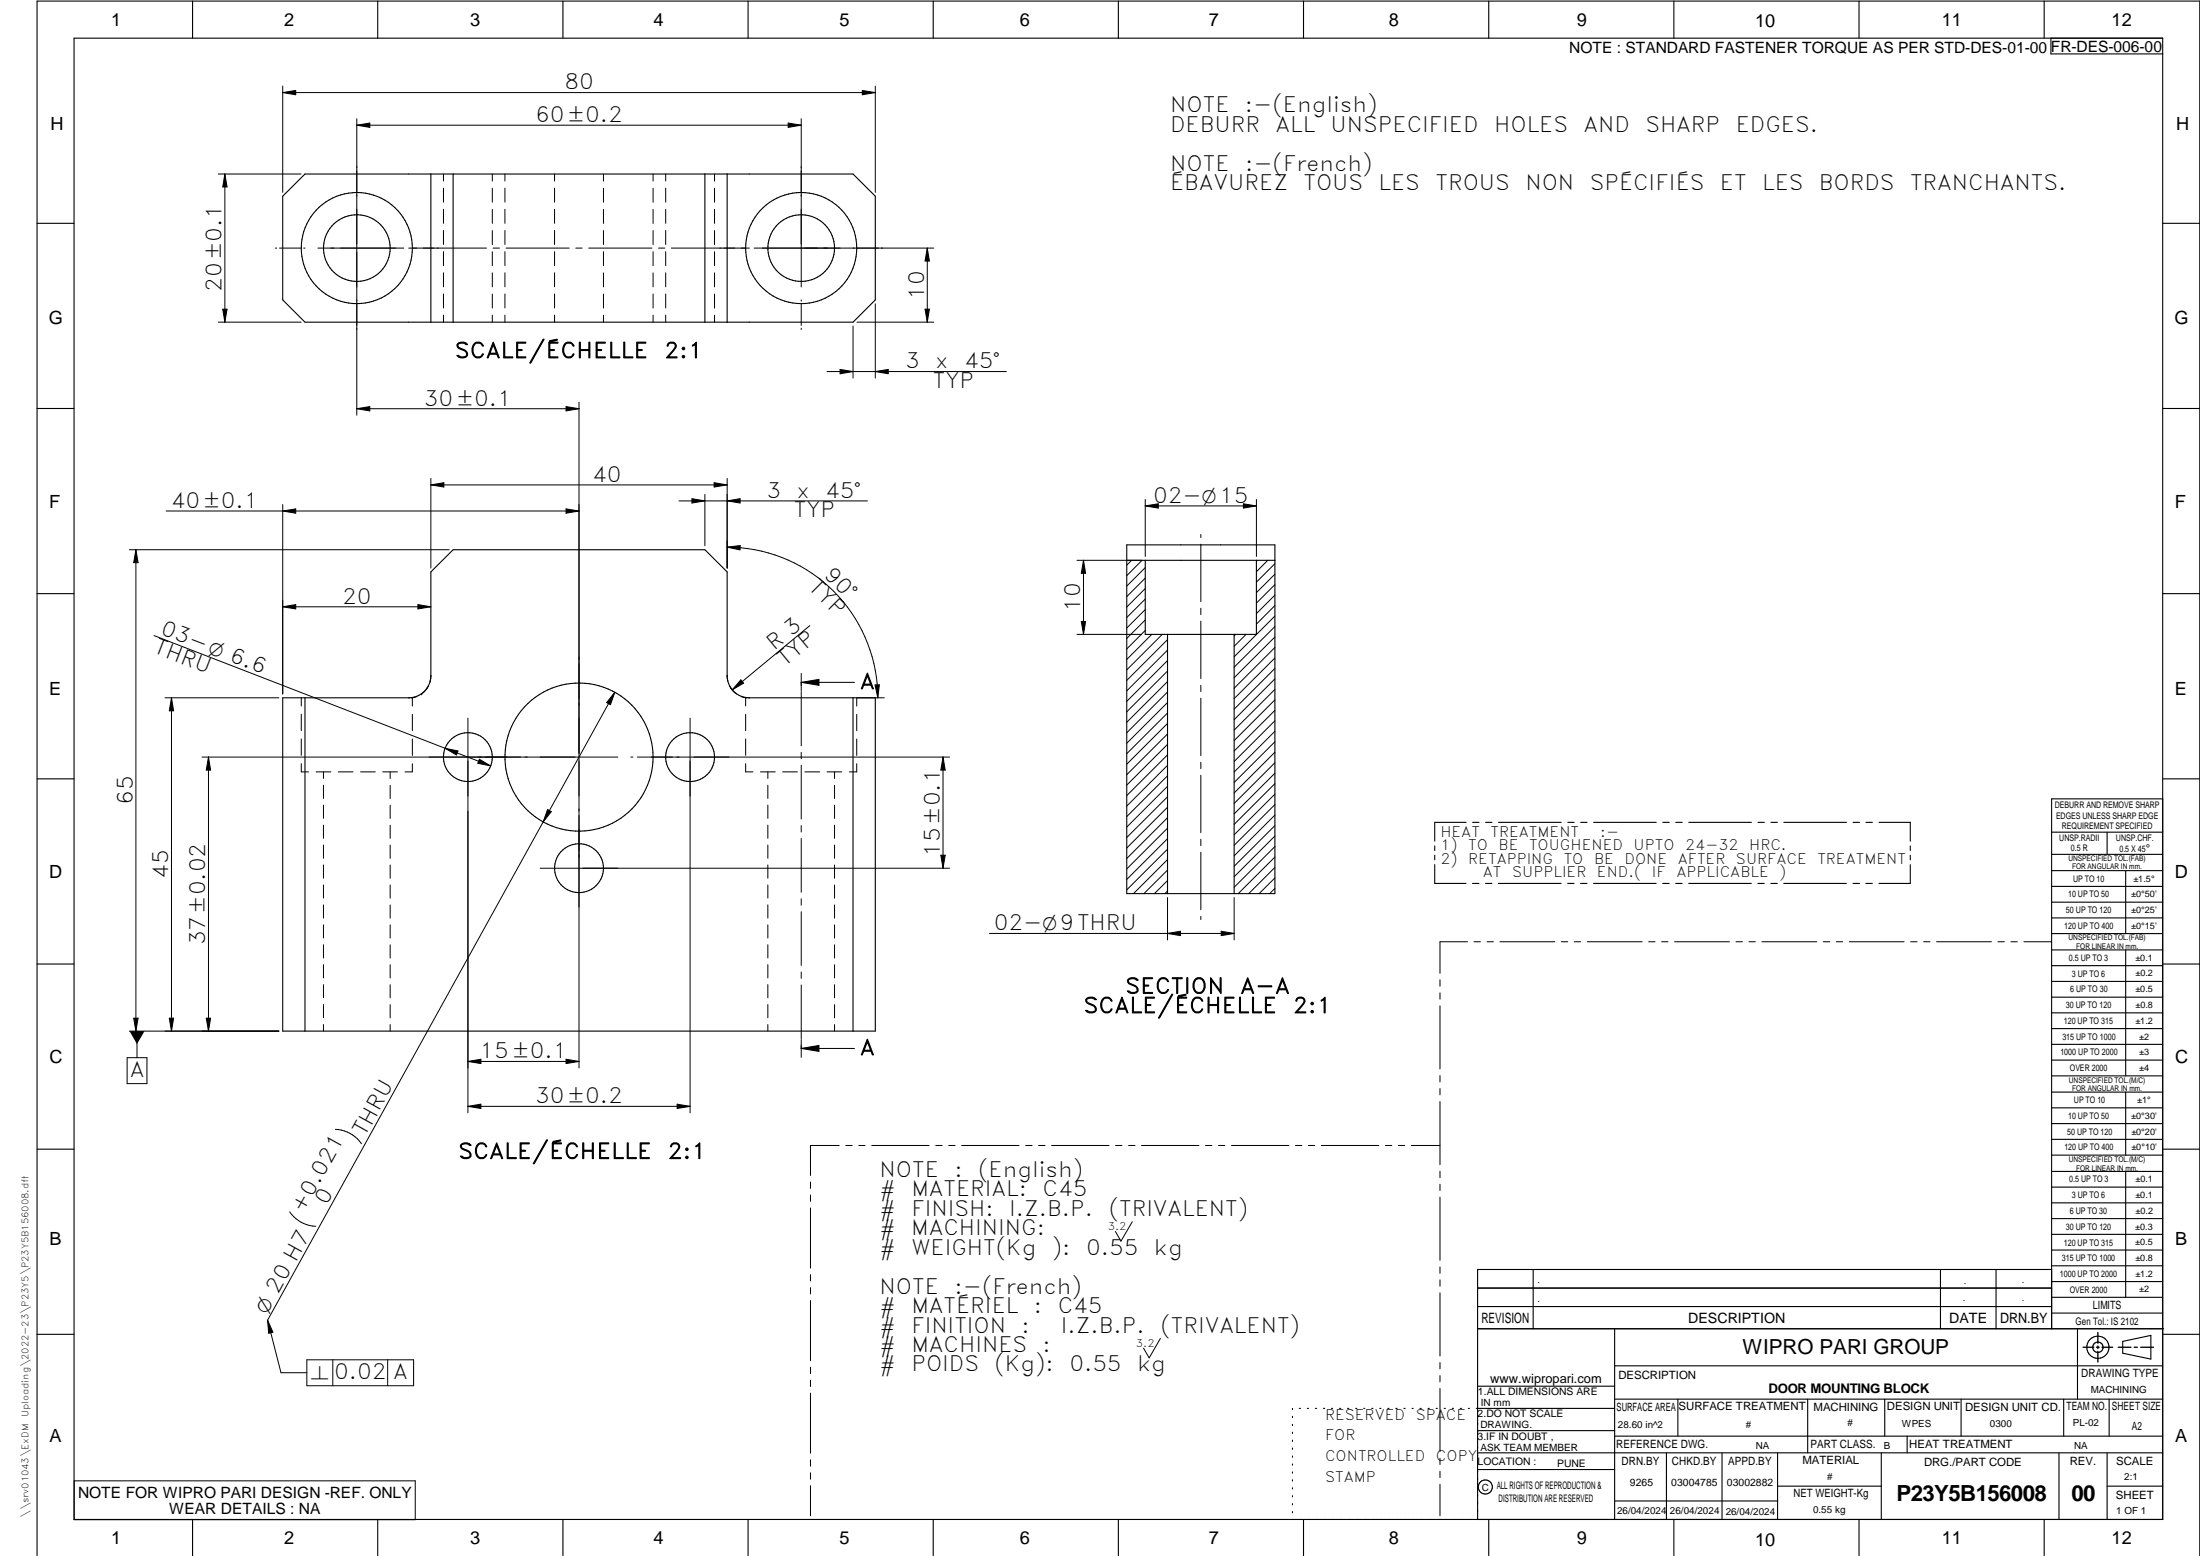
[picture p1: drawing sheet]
<svg xmlns="http://www.w3.org/2000/svg" width="594mm" height="420mm" viewBox="0 0 594 420" stroke-linecap="round" stroke-linejoin="round" font-family="sans-serif">
<g fill="none" stroke="#000" stroke-width=".3">
<path d="M20 10.3h564v400h-564zM52 .3v10M102 .3v10M152 .3v10M202 .3v10M252 .3v10M302 .3v10M352 .3v10M402 .3v10M452 .3v10M502 .3v10M552 .3v10"/>
<path d="M553.8 10.3v4.3h30.2M76.3 53l6.1-6h148l6 6v28l-6 6h-148l-6.1-6zM116.3 47v40M122.4 47v40M190.3 47v40M196.4 47v40M10 60.3h10M584 60.3h10M10 110.3h10M584 110.3h10M304.3 151.3h35M304.3 147.1h40v94.2h-40z"/>
<path d="M309.3 151.3v20h30v-20M339.3 151.3h5M10 160.3h10M315.3 171.3v70M333.3 171.3v70M584 160.3h10M76.3 188.4h34.1a6 6 0 0 0 5.9-6v-28l6.1-6h67.9l6.1 6v28a6 6 0 0 0 5.9 6h34.1v90h-160.1zM82.4 188.4v90M230.4 188.4v90M10 210.3h10M584 215.7h-30v143.1M584 210.3h10"/>
<path d="M387.4 228.4v1.3M387.4 230.9v1.3M387.4 233.5v5h8.5M395.9 222.1h-8.5v5M397.6 238.5h1.8M397.7 222.1h1.7M401.1 238.5h1.8M401.2 222.1h1.7M404.6 238.5h16.9M404.7 222.1h16.9M423.3 238.5h1.7M423.3 222.1h1.8"/>
<path d="M426.8 238.5h1.8M426.8 222.1h1.8M430.3 238.5h16.9M430.3 222.1h16.9M449 238.5h1.7M449 222.1h1.8M452.5 238.5h1.7M452.5 222.1h1.8M456 238.5h16.9M456 222.1h16.9M474.7 238.5h1.7M474.7 222.1h1.7"/>
<path d="M478.2 238.5h1.7M478.2 222.1h1.7M481.7 238.5h16.9M481.7 222.1h16.9M500.4 238.5h1.7M500.4 222.1h1.7M503.9 238.5h1.7M503.9 222.1h1.7M507.4 222.1h8.4v5M515.8 233.5v5h-8.4M515.8 228.4v1.3M515.8 230.9v1.3"/>
<path d="M554 230.7h30M554 224.7h30M554 235.1h30M554 239.4h30M569 224.7v6M574 235.1v17M554 243.6h30M554 247.9h30M554 252.1h30M554 256.5h30M574 256.5v34M10 260.3h10"/>
<path d="M554 260.8h30M554 265h30M554 269.3h30M554 273.5h30M554 277.7h30M584 260.3h10M554 282h30M554 286.3h30M554 290.5h30M554 294.9h30M554 299.1h30M574 294.9v17"/>
<path d="M10 310.3h10M554 303.4h30M554 307.7h30M554 311.9h30M554 316.3h30M574 316.3v34M584 310.3h10M554 320.5h30M554 324.8h30M554 329.1h30M554 333.3h30M554 337.5h30"/>
<path d="M399 358.8h185.3M399 352.8h155M399 347.8h155M414 342.8v16M436 358.8v51.5M524 342.8v16M539 342.8v16M554 342.8h-155v67.5M554 341.8h30M554 346.1h30M554 350.3h30M554 354.6h30"/>
<path d="M561 358.8v19M10 360.3h10M399 374.3h37M436 368.8h148M436 377.8h148M453.1 377.8v10M488.1 377.8v14.5M508.9 377.8v10M529.6 377.8v10M557.3 377.8v10M569.5 377.8v10M573.2 362.2l7.6-1.6v6.4l-7.6-1.6z"/>
<path d="M584 360.3h10M349 380.3v.3M349 382.4v.4M349 384.6v.3M349 386.7v.4M349 388.9v.3M349 391v.4M349 393.2v.3M349 395.3v.3M349 397.4v.4M349 399.6v.3M350.9 380.3h.3"/>
<path d="M353 380.3h.3M355.2 380.3h.3M357.4 380.3h.3M359.6 380.3h.3M361.7 380.3h.3M363.9 380.3h.3M366.1 380.3h.3M368.3 380.3h.3M370.4 380.3h.3M372.6 380.3h.3M374.8 380.3h.3M376.9 380.3h.4"/>
<path d="M379.1 380.3h.3M381.3 380.3h.3M383.4 380.3h.4M385.6 380.3h.4M387.8 380.3h.3M390 380.3h.3M392.1 380.3h.4M394.3 380.3h.4M396.5 380.3h.3M399 396.8h37M399 392.3h185M399 386.3h37"/>
<path d="M436 387.8h148M436 380.3h-37.3M450 392.3v18M465 392.3v18M480 392.3v18M508 392.3v18M515 387.8v4.5M556 392.3v18M569 392.3v18M52 410.3v9.8M102 410.3v9.8M152 410.3v9.8"/>
<path d="M202 410.3v9.8M252 410.3v9.8M302 410.3v9.8M349 401.7v.4M349 403.9v.3M349 406v.4M349 408.2v.3M352 410.3v9.8M402 410.3v9.8M436 405.3h44M452 410.3v9.8M480 401.3h28"/>
<path d="M502 410.3v9.8M552 410.3v9.8M569 401.3h15M10 420.1v-419.8h584v419.8"/>
<circle cx="96.4" cy="67" r="15"/>
<circle cx="96.4" cy="67" r="9"/>
<circle cx="216.3" cy="67" r="15"/>
<circle cx="216.4" cy="67" r="9"/>
<circle cx="126.3" cy="204.4" r="6.6"/>
<circle cx="156.3" cy="204.4" r="20"/>
<circle cx="186.3" cy="204.4" r="6.6"/>
<circle cx="156.4" cy="234.4" r="6.6"/>
<circle cx="566.5" cy="363.8" r="1.4"/>
<circle cx="566.5" cy="363.8" r="3"/>
<circle cx="401.1" cy="401.5" r="1.91"/>
</g>
<g fill="none" stroke="#000" stroke-width=".27">
<path d="M76.3 25l3.6-.6v1.2zM76.3 23.2v28.7M76.3 25h160.1M96.3 32.1v80M96.3 33.8l3.6-.6v1.2zM96.3 33.8h120.1M212.8 33.2l3.6 .6-3.6 .6zM216.4 32.1v45.4M232.8 24.4l3.6 .6-3.6 .6zM236.4 23.2v28.7M59 47h22.3M60.7 47v40"/>
<path d="M60.7 47l.6 3.5h-1.2zM119.8 47v1.9M119.8 50.8v3.8M119.8 56.5v3.8M132.9 47v1.9M132.9 50.8v3.8M132.9 56.5v3.8M136.3 47v1.9M136.3 50.8v3.8M136.3 56.5v3.8M149.7 47v1.9M149.7 50.8v3.8"/>
<path d="M149.7 56.5v3.8M163 47v1.9M163 50.8v3.8M163 56.5v3.8M176.4 47v1.9M176.4 50.8v3.8M176.4 56.5v3.8M179.8 47v1.9M179.8 50.8v3.8M179.8 56.5v3.8M192.9 47v1.9M192.9 50.8v3.8"/>
<path d="M192.9 56.5v3.8M74.4 67h.3M75.5 67h5.8M82 67h.4M85.8 67h23.2M110.4 67h.3M110.8 67h20.6M119.8 62.2v3.8M119.8 67.9v3.8M119.8 73.7v3.7M119.8 79.4v3.8M132.9 62.3v3.7"/>
<path d="M132.9 68v3.8M132.9 73.7v3.8M132.9 79.4v3.8M133.2 67h1.7M136.3 62.2v3.8M136.3 67.9v3.8M136.3 73.7v3.7M136.3 79.4v3.8M136.6 67h17.1M149.7 62.2v3.8M149.7 67.9v3.8M149.7 73.7v3.7"/>
<path d="M149.7 79.4v3.8M155.5 67h1.7M159 67h17M163 62.3v3.7M163 68v3.8M163 73.7v3.8M163 79.4v3.8M176.4 62.3v3.7M176.4 68v3.8M176.4 73.7v3.8M176.4 79.4v3.8M177.8 67h1.7"/>
<path d="M179.8 62.2v3.8M179.8 67.9v3.8M179.8 73.7v3.7M179.8 79.4v3.8M181.3 67h20.6M192.9 62.3v3.7M192.9 68v3.8M192.9 73.7v3.8M192.9 79.4v3.8M202 67h.3M203.6 67h48.6M250.4 67l.6 3.5h-1.2z"/>
<path d="M250.4 67v20M59 87h22.3M60.1 83.5h1.2l-.6 3.5zM119.8 85.1v1.9M132.9 85.1v1.9M136.3 85.1v1.9M149.7 85.1v1.9M163 85.1v1.9M176.4 85.1v1.9M179.8 85.1v1.9M192.9 85.1v1.9M216.4 81v.3"/>
<path d="M216.4 82.1v5.8M216.4 88.6v.4M226.9 99.8l3.5 .5-3.5 .6zM230.4 88v14.1M231.4 87h20.8M236.4 82v20.1M249.8 83.5h1.2l-.6 3.5zM96.3 110.4h60.1M96.3 110.4l3.6-.6v1.2zM152.9 109.8l3.5 .6-3.5 .6zM156.4 108.6v179.8M223.3 100.3h48.5"/>
<path d="M236.4 100.3l3.5-.5v1.1zM44.9 138h111.5M76.3 136.2v51.2M76.3 138l3.6-.6v1.2zM116.3 129.2v24.2M116.3 130.9l3.6-.6v1.2zM116.3 130.9h80.1M152.9 137.4l3.5 .6-3.5 .6zM183.4 135.3h50.8M186.9 134.7l3.4 .6-3.4 .5zM190.3 133.5v13.9M192.8 130.3l3.6 .6-3.6 .6z"/>
<path d="M196.4 135.3l3.4-.6v1.1zM196.4 129.2v24.2M309.3 134.9v15.4M309.3 136.6l3.5-.6v1.2zM309.3 136.6h30M335.8 136l3.5 .6-3.5 .6zM339.3 134.9v15.4M34.9 148.4h86.4M36.7 148.4l.6 3.5h-1.2zM36.7 148.4v130M196.4 147.7l3.5-.4-.1 1.2zM196.4 147.7a40.7 40.7 0 0 1 40.6 40.7"/>
<path d="M290.8 151.3h17.4M292.6 151.3v20M292.6 151.3l.6 3.5h-1.2zM305.6 151.3l-1.3 1.3M308.4 151.3l-4.1 4.1M309.3 153.3l-5 5M309.3 156.1l-5 5M309.3 158.9l-5 5M324.3 144.3v.9M324.3 146.9v15.6M339.5 151.3l-.2 .3M342.3 151.3l-3 3.1"/>
<path d="M344.3 152.2l-5 5M344.3 155l-5 5M344.3 157.9l-5 5M41.6 171.6l78.6 30.5M76.3 163.9l3.6-.6v1.1zM76.3 163.9h40M112.9 163.3l3.4 .6-3.4 .5zM218.7 168.9l-21 17.4M290.8 171.3h17.4M292 167.8h1.2l-.6 3.5zM309.3 161.8l-5 5M309.3 164.6l-5 5"/>
<path d="M309.3 167.4l-5 5M309.3 170.2l-5 5M311 171.3l-6.7 6.8M313.9 171.3l-9.6 9.6M315.3 172.7l-11 11M315.3 175.6l-11 11M315.3 178.4l-11 11M324.3 164.2v1.8M324.3 167.7v15.6M333.7 171.3l-.4 .4M336.5 171.3l-3.2 3.2M344.3 163.5l-5 5"/>
<path d="M344.3 160.7l-5 5M344.3 166.3l-11 11.1M344.3 169.2l-11 11M344.3 172l-11 11M344.3 177.7l-11 11M344.3 174.8l-11 11M44.5 188.4h30.8M46.3 188.4v90M46.3 188.4l.6 3.5h-1.2zM81.4 188.4v2.2M81.4 192.9v4.4M81.4 199.5v4.5"/>
<path d="M110.4 188.4h.3M111 188.4h.4v2.2M111.4 192.9v4.4M111.4 199.6v4.4M112.6 188.1l-1.3 .3M113.9 187.4h.1M115.7 185.2l-.8 1.2-1 1M116.2 183.9h.1M116.3 182.4h.1M116.3 182.5l-.1 1.4M126.4 193.9v106.6M166 186.9l-93.7 169.6"/>
<path d="M166 186.9l-1.2 3.4-1-.6zM186.3 193.9v106.6M196.4 182.5l.1 1.4M196.4 182.4h.1M197 185.3l.8 1.1 1 1M200.1 183.6l.7 .9-3.1 1.8zM200.1 188.1l1.3 .3M201.4 192.9v4.4M201.4 199.5v4.5M201.7 188.4h-.3v2.2M202 188.4h.3M216.4 181.9v4.8"/>
<path d="M216.4 186.9v14.5M216.4 184.3h14.4M216.4 184.3l4.7-.8v1.6zM231.3 188.4v2.2M231.3 192.9v4.4M231.3 199.6v4.4M231.4 188.4h7.4M236.3 185l1.2-.1-.5 3.5zM315.3 181.2l-11 11M315.3 184l-11 11M315.3 186.9l-11 11M315.3 189.7l-11 11"/>
<path d="M315.3 192.5l-11 11M315.3 195.3l-11 11.1M315.3 198.2l-11 11M324.3 185v1.8M324.3 188.5v15.6M344.3 180.5l-11 11M344.3 183.3l-11 11M344.3 186.2l-11 10.9M344.3 189l-11 11M344.3 191.8l-11 11M344.3 194.6l-11 11M344.3 197.5l-11 11"/>
<path d="M54.5 204.4h112.4M56.3 204.4v74M56.3 204.4l.6 3.5h-1.2zM81.4 206.2v2.2h1.9M85.4 208.4h3.9M87.3 208.4v1.8M87.3 212v3.6M87.3 217.4v3.6M91.3 208.4h4M97.4 208.4h3.9M103.4 208.4h3.9M105.4 208.4v1.8"/>
<path d="M105.4 212v3.6M105.4 217.4v3.6M111.4 206.2v2.2h-2M120.2 202.1l12.3 4.7M120.2 202.1l3.5 .7-.5 1.1zM129.4 205l3.1 1.8-3.5-.7zM147.9 218.6l1 .6-2.2 2.7zM170.3 204.4h.6M172.1 204.4h84.3M201.4 206.2v2.2h1.9M205.4 208.4h3.9M207.3 208.4v1.8"/>
<path d="M207.3 212v3.6M207.3 217.4v3.6M211.3 208.4h4M216.4 203.2v1.7M216.4 206.7v14.4M217.4 208.4h3.9M223.3 208.4h4M225.4 208.4v1.8M225.4 212v3.6M225.4 217.4v3.6M231.3 206.2v2.2h-1.9M254.6 204.4l.6 3.5h-1.1z"/>
<path d="M254.6 204.4v30M315.3 201l-11 11M315.3 203.8l-11 11M315.3 206.7l-11 11M315.3 209.5l-11 11M315.3 212.3l-11 11M315.3 215.2l-11 10.9M315.3 218l-11 11M324.3 205.8v1.8M324.3 209.3v15.6M344.3 200.3l-11 11M344.3 203.1l-11 11"/>
<path d="M344.3 206l-11 11M344.3 211.6l-11 11M344.3 208.8l-11 11M344.3 214.4l-11 11M344.3 217.3l-11 11M87.3 222.8v3.6M87.3 228.2v3.6M87.3 233.6v3.5M87.3 239v3.5M105.4 222.8v3.6M105.4 228.2v3.6M105.4 233.6v3.6"/>
<path d="M105.4 239v3.5M145.9 234.4h110.5M207.3 222.8v3.6M207.3 228.2v3.6M207.3 233.6v3.5M207.3 239v3.5M216.4 222.9v1.8M216.4 226.4v14.5M225.4 222.8v3.6M225.4 228.2v3.6M225.4 233.6v3.6M225.4 239v3.5"/>
<path d="M254.1 230.9h1.1l-.6 3.5zM315.3 237.8l-3.6 3.5M315.3 234.9l-6.4 6.4M315.3 232.1l-9.2 9.2M315.3 220.8l-11 11M315.3 223.6l-11 11M315.3 226.5l-11 11M315.3 229.3l-11 11M324.3 226.6v1.8M324.3 230.1v15.6M344.3 239.9l-1.4 1.4M344.3 237.1l-4.3 4.2"/>
<path d="M344.3 234.2l-7.1 7.1M344.3 231.4l-9.9 9.9M344.3 220.1l-11 11M344.3 222.9l-11 11M344.3 225.7l-11 11M344.3 228.6l-11 11M87.3 244.3v3.6M87.3 249.7v3.6M87.3 255.1v3.6M105.4 244.3v3.6M105.4 249.7v3.6M105.4 255.1v3.6"/>
<path d="M207.3 244.3v3.6M207.3 249.7v3.6M207.3 255.1v3.6M216.4 242.7v1.7M216.4 246.2v14.5M225.4 244.3v3.6M225.4 249.7v3.6M225.4 255.1v3.6M267.2 252.1h66.1M315.3 240.6l-.7 .7M315.3 252.1l3.5-.6v1.1zM315.3 242.4v11.4"/>
<path d="M324.3 247.4v.9M329.8 251.5l3.5 .6-3.5 .5zM333.3 242.4v11.4M396.3 254.3h-7.5v8.5M398 254.3h1.8M401.5 254.3h1.8M405 254.3h14.9M421.6 254.3h1.7M425.1 254.3h1.7M428.6 254.3h14.8M445.2 254.3h1.7M448.7 254.3h1.7"/>
<path d="M452.2 254.3h14.8M468.8 254.3h1.7M472.3 254.3h1.7M475.8 254.3h14.8M492.4 254.3h1.7M495.9 254.3h1.7M499.4 254.3h14.8M515.9 254.3h1.8M519.4 254.3h1.8M522.9 254.3h14.9M539.5 254.3h1.7M543 254.3h1.7"/>
<path d="M546.5 254.3h7.4M34.9 278.4h40.4M36.1 274.9h1.2l-.6 3.5zM37 278.4v7.2M45.7 274.9h1.2l-.6 3.5zM55.7 274.9h1.2l-.6 3.5zM87.3 260.5v3.6M87.3 265.9v3.5M87.3 271.3v3.5M87.3 276.6v1.8M105.4 260.5v3.6M105.4 265.9v3.6"/>
<path d="M105.4 271.3v3.5M105.4 276.7v1.7M207.3 260.5v3.6M207.3 265.9v3.5M207.3 271.3v3.5M207.3 276.6v1.8M216.4 262.5v1.7M216.4 266v14.5M225.4 260.5v3.6M225.4 265.9v3.6M225.4 271.3v3.5M225.4 276.7v1.7"/>
<path d="M388.8 264.6v1.7M388.8 268.1v1.7M388.8 271.6v17M34.3 285.6h5.4v7h-5.4zM126.4 286.6h30M126.4 286.6l3.5-.6v1.2zM126.4 298.7l3.5-.5v1.1zM126.4 298.7h59.9M152.9 286l3.5 .6-3.5 .6zM182.9 298.2l3.4 .5-3.4 .6zM216.4 283.1l4.7-.8v1.6zM216.4 280.7v4.8"/>
<path d="M216.4 283.1h14.4M388.8 290.4v1.8M388.8 293.9v1.8M388.8 297.4v17.1M90.6 304.9a9.1 9.1 0 0 1 7 3.9M218.9 319.2v1.7M226.6 309.3h-7.7v8.1M228.4 309.3h1.7M231.9 309.3h1.7M235.4 309.3h15.5M252.7 309.3h1.7M256.2 309.3h1.7"/>
<path d="M259.7 309.3h15.5M277 309.3h1.7M280.5 309.3h1.7M284 309.3h15.5M301.2 309.3h1.8M304.8 309.3h1.7M308.2 309.3h15.6M325.5 309.3h1.8M329 309.3h1.8M332.5 309.3h15.6M349.8 309.3h1.8M353.3 309.3h1.7"/>
<path d="M356.8 309.3h15.5M374.1 309.3h1.7M377.6 309.3h1.7M381.1 309.3h7.7M388.8 316.3v1.7M388.8 319.8v1.7M78.2 327.2a8.9 8.9 0 0 0 7.1 3.9M218.9 322.7v1.7M218.9 326.2v16.2M305.7 329.9l-3 5.3-1.5-2.7M388.8 323.3v17M72.3 356.5l3.6 14.2h7"/>
<path d="M72.3 356.5l1.4 3.2-1.1 .3zM218.9 344.2v1.7M218.9 347.7v1.7M218.9 351.2v16.2M388.8 342.1v1.7M388.8 345.6v1.7M388.8 349.1v17.1M82.9 367.2h28.8v7h-28.8zM89.9 367.2v7M104.7 367.2v7M218.9 369.2v1.7M218.9 372.7v1.7"/>
<path d="M218.9 376.2v16.2M313.3 361.4l-3 5.3-1.5-2.7M388.8 367.9v1.8M388.8 371.4v1.7M388.8 374.9v17.1M20 399.9h92.1v10.5h-92.1zM218.9 394.2v1.7M218.9 397.7v1.7M388.8 393.8v1.7M388.8 397.3v1.7M218.9 401.2v8.1M388.8 400.8v8.5"/>
</g>
<path d="M566.5 359.8v2.9M562.5 363.8h2.9M566.1 363.8h.8M566.5 363.5v.7M566.5 364.9v2.9M567.6 363.8h2.9M572 363.8h3.4M576.3 363.8h.9M578.1 363.8h3.4" fill="none" stroke="#000" stroke-width=".36"/>
<g fill="#000">
<path d="M76.3 25l3.6-.6v1.2zM96.3 33.8l3.6-.6v1.2zM212.8 33.2l3.6 .6-3.6 .6zM232.8 24.4l3.6 .6-3.6 .6zM60.7 47l.6 3.5h-1.2zM250.4 67l.6 3.5h-1.2zM60.1 83.5h1.2l-.6 3.5zM249.8 83.5h1.2l-.6 3.5zM96.3 110.4l3.6-.6v1.2zM152.9 109.8l3.5 .6-3.5 .6zM226.9 99.8l3.5 .5-3.5 .6zM236.4 100.3l3.5-.5v1.1z"/>
<path d="M76.3 138l3.6-.6v1.2zM116.3 130.9l3.6-.6v1.2zM152.9 137.4l3.5 .6-3.5 .6zM186.9 134.7l3.4 .6-3.4 .5zM192.8 130.3l3.6 .6-3.6 .6zM196.4 135.3l3.4-.6v1.1zM309.3 136.6l3.5-.6v1.2zM335.8 136l3.5 .6-3.5 .6zM36.7 148.4l.6 3.5h-1.2zM196.4 147.7l3.5-.4-.1 1.2zM292.6 151.3l.6 3.5h-1.2zM76.3 163.9l3.6-.6v1.1z"/>
<path d="M112.9 163.3l3.4 .6-3.4 .5zM292 167.8h1.2l-.6 3.5zM46.3 188.4l.6 3.5h-1.2zM166 186.9l-1.2 3.4-1-.6zM200.1 183.6l.7 .9-3.1 1.8zM216.4 184.3l4.7-.8v1.6zM236.3 185l1.2-.1-.5 3.5zM56.3 204.4l.6 3.5h-1.2zM120.2 202.1l3.5 .7-.5 1.1zM129.4 205l3.1 1.8-3.5-.7zM147.9 218.6l1 .6-2.2 2.7zM254.6 204.4l.6 3.5h-1.1z"/>
<path d="M254.1 230.9h1.1l-.6 3.5zM315.3 252.1l3.5-.6v1.1zM329.8 251.5l3.5 .6-3.5 .5zM36.1 274.9h1.2l-.6 3.5zM35 278.4h4l-2 3.5zM45.7 274.9h1.2l-.6 3.5zM55.7 274.9h1.2l-.6 3.5zM126.4 286.6l3.5-.6v1.2zM126.4 298.7l3.5-.5v1.1zM152.9 286l3.5 .6-3.5 .6zM182.9 298.2l3.4 .5-3.4 .6zM216.4 283.1l4.7-.8v1.6z"/>
<path d="M72.3 356.5l1.4 3.2-1.1 .3z"/>
</g>
<g font-size="6">
<text x="512.1" y="405.2">P23Y5B156008</text>
<text x="559.4" y="405.2">00</text>
</g>
<g font-size="5.7">
<text x="152.4" y="24.1">80</text>
<text x="144.5" y="32.9">60±0.2</text>
<text x="316" y="30.4">NOTE</text>
<text x="316" y="35.6">DEBURR</text>
<text x="336.2" y="30.4">:-(English)</text>
<text x="344.5" y="35.6">ALL</text>
<text x="359.3" y="35.6">UNSPECIFIED</text>
<text x="403.5" y="35.6">HOLES</text>
<text x="427.6" y="35.6">AND</text>
<text x="444.3" y="35.6">SHARP</text>
<text x="468.7" y="35.6">EDGES.</text>
<text x="316" y="46.1">NOTE</text>
<text x="336.2" y="46.1">:-(French)</text>
<text x="316" y="51.4">ÉBAVUREZ</text>
<text x="352" y="51.4">TOUS</text>
<text x="372.3" y="51.4">LES</text>
<text x="387.6" y="51.4">TROUS</text>
<text x="411.9" y="51.4">NON</text>
<text x="429.3" y="51.4">SPÉCIFIÉS</text>
<text x="464.4" y="51.4">ET</text>
<text x="475.8" y="51.4">LES</text>
<text x="491.2" y="51.4">BORDS</text>
<text x="515.8" y="51.4">TRANCHANTS.</text>
<text x="59.9" y="78.8" transform="rotate(-90 59.9 78.8)">20±0.1</text>
<text x="249.5" y="80.9" transform="rotate(-90 249.5 80.9)">10</text>
<text x="122.8" y="96.6">SCALE/ÉCHELLE</text>
<text x="179.4" y="96.6">2:1</text>
<text x="244.4" y="99.5">3</text>
<text x="252.6" y="99.5">x</text>
<text x="260.4" y="99.5">45°</text>
<text x="251.9" y="104.7">TYP</text>
<text x="114.5" y="109.5">30±0.1</text>
<text x="159.9" y="130.1">40</text>
<text x="46.1" y="137.1">40±0.1</text>
<text x="206.9" y="134.4">3</text>
<text x="215.1" y="134.4">x</text>
<text x="222.8" y="134.4">45°</text>
<text x="311.4" y="135.7">02-O15</text>
<text x="214.4" y="139.6">TYP</text>
<text x="222.2" y="155.4" transform="rotate(45 222.2 155.4)">90°</text>
<text x="218.1" y="158.8" transform="rotate(45 218.1 158.8)">TYP</text>
<text x="92.4" y="163">20</text>
<text x="291.7" y="165.3" transform="rotate(-90 291.7 165.3)">10</text>
<text x="43" y="171.2" transform="rotate(21 43 171.2)">03-O 6.6</text>
<text x="41.1" y="176.1" transform="rotate(21 41.1 176.1)">THRU</text>
<text x="209" y="175.8" transform="rotate(-39 209 175.8)">R 3</text>
<text x="211.9" y="180.2" transform="rotate(-39 211.9 180.2)">TYP</text>
<text x="232.2" y="186">A</text>
<text x="35.8" y="217.4" transform="rotate(-90 35.8 217.4)">65</text>
<text x="253.8" y="231.3" transform="rotate(-90 253.8 231.3)">15±0.1</text>
<text x="45.4" y="237.4" transform="rotate(-90 45.4 237.4)">45</text>
<text x="268.4" y="251.2">02-O9THRU</text>
<text x="55.4" y="255.3" transform="rotate(-90 55.4 255.3)">37±0.02</text>
<text x="303.9" y="268.3">SECTION</text>
<text x="334.9" y="268.3">A-A</text>
<text x="292.6" y="273.5">SCALE/ÉCHELLE</text>
<text x="349.2" y="273.5">2:1</text>
<text x="129.5" y="285.7">15±0.1</text>
<text x="232.2" y="284.9">A</text>
<text x="35" y="290.9">A</text>
<text x="144.5" y="297.9">30±0.2</text>
<text x="98.5" y="307.2" transform="rotate(-61 98.5 307.2)">THRU</text>
<text x="123.8" y="312.9">SCALE/ÉCHELLE</text>
<text x="180.3" y="312.9">2:1</text>
<text x="237.5" y="317.8">NOTE</text>
<text x="257.7" y="317.8">:</text>
<text x="264.2" y="317.8">(English)</text>
<text x="237.5" y="323.1">#</text>
<text x="246.1" y="323.1">MATERIAL:</text>
<text x="281.5" y="323.1">C45</text>
<text x="81.9" y="327.9" transform="rotate(-61 81.9 327.9)">+0.021</text>
<text x="88.3" y="325.7" transform="rotate(-61 88.3 325.7)">0</text>
<text x="237.5" y="328.3">#</text>
<text x="246.1" y="328.3">FINISH:</text>
<text x="272.5" y="328.3">I.Z.B.P.</text>
<text x="299.4" y="328.3">(TRIVALENT)</text>
<text x="237.5" y="333.6">#</text>
<text x="246.1" y="333.6">MACHINING:</text>
<text x="237.5" y="338.8">#</text>
<text x="246.1" y="338.8">WEIGHT(Kg</text>
<text x="284" y="338.8">):</text>
<text x="293.3" y="338.8">0.55</text>
<text x="311.6" y="338.8">kg</text>
<text x="237.5" y="349.3">NOTE</text>
<text x="257.7" y="349.3">:-(French)</text>
<text x="237.5" y="354.6">#</text>
<text x="237.5" y="359.8">#</text>
<text x="246.1" y="354.6">MATÉRIEL</text>
<text x="246.1" y="359.8">FINITION</text>
<text x="275.9" y="359.8">:</text>
<text x="279.2" y="354.6">:</text>
<text x="285.6" y="354.6">C45</text>
<text x="286.5" y="359.8">I.Z.B.P.</text>
<text x="313.4" y="359.8">(TRIVALENT)</text>
<text x="237.5" y="365.1">#</text>
<text x="246.1" y="365.1">MACHINES</text>
<text x="281.6" y="365.1">:</text>
<text x="237.5" y="370.3">#</text>
<text x="246.1" y="370.3">POIDS</text>
<text x="268.6" y="370.3">(Kg):</text>
<text x="288.8" y="370.3">0.55</text>
<text x="307.1" y="370.3">kg</text>
<text x="90.2" y="372.4">0.02 A</text>
</g>
<text font-size="5.6" x="470.5" y="365.5">WIPRO PARI GROUP</text>
<g font-size="5.4">
<text x="72.1" y="355" transform="rotate(-61 72.1 355)">O 20 H7</text>
<text x="84" y="372.4">n</text>
</g>
<g font-size="4.9">
<text x="30" y="7">1</text>
<text x="76.7" y="7">2</text>
<text x="127" y="7">3</text>
<text x="176.5" y="7">4</text>
<text x="226.7" y="7">5</text>
<text x="275.4" y="7">6</text>
<text x="326.4" y="7">7</text>
<text x="375" y="7">8</text>
<text x="425.8" y="7">9</text>
<text x="473.9" y="7.4">10</text>
<text x="524.3" y="7">11</text>
<text x="570.2" y="7">12</text>
<text x="13.6" y="35.2">H</text>
<text x="587.6" y="35.2">H</text>
<text x="13.2" y="87.5">G</text>
<text x="587.2" y="87.5">G</text>
<text x="13.3" y="137.1">F</text>
<text x="587.3" y="137.1">F</text>
<text x="13.3" y="187.6">E</text>
<text x="587.3" y="187.6">E</text>
<text x="13.3" y="237">D</text>
<text x="587.3" y="237">D</text>
<text x="13.4" y="287.1">C</text>
<text x="587.4" y="287.1">C</text>
<text x="13.4" y="336.3">B</text>
<text x="587.4" y="336.3">B</text>
<text x="13.4" y="389.3">A</text>
<text x="587.4" y="389.3">A</text>
<text x="30" y="417">1</text>
<text x="76.7" y="417">2</text>
<text x="127" y="417">3</text>
<text x="176.5" y="417">4</text>
<text x="226.7" y="417">5</text>
<text x="275.4" y="417">6</text>
<text x="326.4" y="417">7</text>
<text x="375" y="417">8</text>
<text x="425.8" y="417">9</text>
<text x="473.9" y="417.4">10</text>
<text x="524.3" y="417">11</text>
<text x="570.2" y="417">12</text>
</g>
<g font-size="4.2">
<text x="423.7" y="14.3">NOTE : STANDARD FASTENER TORQUE AS PER STD-DES-01-00</text>
<text x="553.8" y="14">FR-DES-006-00</text>
<text x="21.1" y="404.4">NOTE FOR WIPRO PARI DESIGN -REF. ONLY</text>
<text x="45.7" y="408.9">WEAR DETAILS : NA</text>
</g>
<g font-size="3.9">
<text x="389" y="226">HEAT</text>
<text x="402.5" y="226">TREATMENT</text>
<text x="432.1" y="226">:-</text>
<text x="389" y="229.6">1)</text>
<text x="389" y="233.2">2)</text>
<text x="396.5" y="233.2">RETAPPING</text>
<text x="396.5" y="229.6">TO</text>
<text x="404.7" y="229.6">BE</text>
<text x="412.9" y="229.6">TOUGHENED</text>
<text x="422.3" y="233.2">TO</text>
<text x="430.5" y="233.2">BE</text>
<text x="438.7" y="233.2">DONE</text>
<text x="441.1" y="229.6">UPTO</text>
<text x="453.1" y="233.2">AFTER</text>
<text x="455.1" y="229.6">24-32</text>
<text x="468.8" y="233.2">SURFACE</text>
<text x="472.3" y="229.6">HRC.</text>
<text x="490.8" y="233.2">TREATMENT</text>
<text x="400.4" y="236.8">AT</text>
<text x="408.3" y="236.8">SUPPLIER</text>
<text x="431.2" y="236.8">END.(</text>
<text x="446.1" y="236.8">IF</text>
<text x="452.7" y="236.8">APPLICABLE</text>
<text x="480.5" y="236.8">)</text>
<text x="357.8" y="383.4">RESERVED</text>
<text x="382.3" y="383.4">SPACE</text>
<text x="357.8" y="388.9">FOR</text>
<text x="357.8" y="394.5">CONTROLLED</text>
<text x="387.8" y="394.5">COPY</text>
<text x="357.8" y="400.1">STAMP</text>
</g>
<g font-size="3.8">
<text x="400.1" y="357.1">REVISION</text>
<text x="455.9" y="357.1">DESCRIPTION</text>
<text x="526.4" y="357.1">DATE</text>
<text x="540.1" y="357.1">DRN.BY</text>
</g>
<text font-size="3.6" x="477.6" y="376.2">DOOR MOUNTING BLOCK</text>
<text font-size="3.5" x="402.4" y="373.3">www.wipropari.com</text>
<g font-size="3.1">
<text x="565.2" y="353.5">LIMITS</text>
<text x="562" y="371.7">DRAWING TYPE</text>
<text x="437" y="372.3">DESCRIPTION</text>
<text x="436.5" y="380.9">SURFACE AREA</text>
<text x="453.3" y="380.9">SURFACE TREATMENT</text>
<text x="489.7" y="380.9">MACHINING</text>
<text x="509.5" y="380.9">DESIGN UNIT</text>
<text x="530.6" y="380.9">DESIGN UNIT CD.</text>
<text x="558" y="380.7">TEAM NO.</text>
<text x="570.3" y="380.7">SHEET SIZE</text>
<text x="575.6" y="386.1">A2</text>
<text x="436.4" y="391.1">REFERENCE DWG.</text>
<text x="437.9" y="395.5">DRN.BY</text>
<text x="451.5" y="395.5">CHKD.BY</text>
<text x="466.6" y="395.5">APPD.BY</text>
<text x="486.7" y="395.4">MATERIAL</text>
<text x="488.9" y="391">PART CLASS.</text>
<text x="515.6" y="391">HEAT TREATMENT</text>
<text x="519.6" y="395.9">DRG./PART CODE</text>
<text x="558.9" y="395.6">REV.</text>
<text x="571.4" y="395.6">SCALE</text>
<text x="484.3" y="404.3">NET WEIGHT-Kg</text>
<text x="571.4" y="404.7">SHEET</text>
</g>
<text font-size="3" x="579.5" y="230.1">°</text>
<g font-size="2.8">
<text x="299.1" y="332.1">3.2</text>
<text x="560.5" y="357.7">Gen Tol.: IS 2102</text>
<text x="306.7" y="363.6">3.2</text>
<text x="399.1" y="376.7">1.ALL DIMENSIONS ARE</text>
<text x="399" y="382.7">2.DO NOT SCALE</text>
<text x="399" y="388.7">3.IF IN DOUBT ,</text>
<text x="399" y="395.5">LOCATION :</text>
<text x="420.5" y="396">PUNE</text>
<text x="440.2" y="401.3">9265</text>
<text x="451.3" y="401.2">03004785</text>
<text x="466.3" y="401.3">03002882</text>
<text x="404.2" y="402">ALL RIGHTS OF REPRODUCTION &amp;</text>
<text x="404.7" y="405.4">DISTRIBUTION ARE RESERVED</text>
</g>
<g font-size="2.7">
<text x="564.6" y="376.2">MACHINING</text>
<text x="399.9" y="379.7">IN mm</text>
<text x="399.8" y="385.7">DRAWING.</text>
<text x="436.9" y="385.5">28.60 in^2</text>
<text x="471.4" y="385.6">#</text>
<text x="498.9" y="385.1">#</text>
<text x="513.6" y="385.3">WPES</text>
<text x="537.3" y="385.2">0300</text>
<text x="559.7" y="385.2">PL-02</text>
<text x="399.8" y="391.8">ASK TEAM MEMBER</text>
<text x="474.1" y="391.2">NA</text>
<text x="508.7" y="391.2">B</text>
<text x="560.1" y="391.2">NA</text>
<text x="493.4" y="399.6">#</text>
<text x="573.6" y="399.8">2:1</text>
<text x="400.1" y="402.5">C</text>
<text x="436.7" y="408.7">26/04/2024</text>
<text x="450.9" y="408.8">26/04/2024</text>
<text x="466" y="409">26/04/2024</text>
<text x="489.6" y="408.5">0.55 kg</text>
<text x="571.5" y="408.7">1 OF 1</text>
</g>
<g font-size="2.5">
<text x="559.2" y="229.9">0.5 R</text>
<text x="572.3" y="230.1">0.5 X 45</text>
<text x="559.4" y="323.5">3 UP TO 6</text>
<text x="558.9" y="327.8">6 UP TO 30</text>
<text x="557.8" y="332">30 UP TO 120</text>
<text x="415.2" y="346.4">.</text>
<text x="530.3" y="346.6">.</text>
<text x="545.9" y="346.4">.</text>
<text x="415.2" y="351.5">.</text>
<text x="530.1" y="351.3">.</text>
<text x="545.9" y="351.4">.</text>
</g>
<g font-size="2.4">
<text x="554.9" y="218.3">DEBURR AND REMOVE SHARP</text>
<text x="555.2" y="221.1">EDGES UNLESS SHARP EDGE</text>
<text x="556.1" y="227.2">UNSP.RADII</text>
<text x="556.8" y="223.8">REQUIREMENT SPECIFIED</text>
<text x="571.4" y="227">UNSP.CHF.</text>
<text x="559.8" y="238">UP TO 10</text>
<text x="576.1" y="238.1">±1.5°</text>
<text x="558.5" y="242.3">10 UP TO 50</text>
<text x="575.5" y="242.3">±0°50'</text>
<text x="557.4" y="250.8">120 UP TO 400</text>
<text x="557.9" y="246.5">50 UP TO 120</text>
<text x="575.5" y="250.8">±0°15'</text>
<text x="575.5" y="246.6">±0°25'</text>
<text x="558.7" y="259.4">0.5 UP TO 3</text>
<text x="559.5" y="263.7">3 UP TO 6</text>
<text x="576.6" y="259.4">±0.1</text>
<text x="576.6" y="263.7">±0.2</text>
<text x="559" y="268">6 UP TO 30</text>
<text x="576.6" y="268">±0.5</text>
<text x="557.9" y="272.2">30 UP TO 120</text>
<text x="576.6" y="272.2">±0.8</text>
<text x="556.9" y="280.7">315 UP TO 1000</text>
<text x="557.3" y="276.5">120 UP TO 315</text>
<text x="576.6" y="276.5">±1.2</text>
<text x="577.7" y="280.7">±2</text>
<text x="556.4" y="284.9">1000 UP TO 2000</text>
<text x="577.6" y="285">±3</text>
<text x="558.9" y="289.2">OVER 2000</text>
<text x="577.7" y="289.3">±4</text>
<text x="560" y="297.9">UP TO 10</text>
<text x="577.1" y="297.9">±1°</text>
<text x="558.5" y="302.1">10 UP TO 50</text>
<text x="575.5" y="302.2">±0°30'</text>
<text x="557.5" y="310.6">120 UP TO 400</text>
<text x="558.2" y="306.4">50 UP TO 120</text>
<text x="575.5" y="310.6">±0°10'</text>
<text x="575.5" y="306.4">±0°20'</text>
<text x="558.8" y="319.2">0.5 UP TO 3</text>
<text x="576.6" y="323.5">±0.1</text>
<text x="576.6" y="319.3">±0.1</text>
<text x="576.7" y="327.8">±0.2</text>
<text x="576.6" y="332">±0.3</text>
<text x="556.8" y="340.6">315 UP TO 1000</text>
<text x="557.3" y="336.3">120 UP TO 315</text>
<text x="576.6" y="336.3">±0.5</text>
<text x="576.6" y="340.6">±0.8</text>
<text x="556.2" y="344.8">1000 UP TO 2000</text>
<text x="576.6" y="344.8">±1.2</text>
<text x="558.9" y="349">OVER 2000</text>
<text x="577.7" y="349">±2</text>
<text x="7.7" y="382.7" transform="rotate(-90 7.7 382.7)">Uploading\2022-23\P23Y5\P23Y5B156008.dft</text>
<text x="7.7" y="409.9" transform="rotate(-90 7.7 409.9)">\\srv01043\ExDM</text>
</g>
<g font-size="2.1">
<text x="558.6" y="232.4">UNSPECIFIED TOL.(FAB)</text>
<text x="559.5" y="234.8">FOR ANGULAR IN mm.</text>
<text x="558.6" y="254">UNSPECIFIED TOL.(FAB)</text>
<text x="560.7" y="256.3">FOR LINEAR IN mm.</text>
<text x="558.7" y="292.4">UNSPECIFIED TOL.(M/C)</text>
<text x="559.6" y="294.7">FOR ANGULAR IN mm.</text>
<text x="558.7" y="313.8">UNSPECIFIED TOL.(M/C)</text>
<text x="560.6" y="316.2">FOR LINEAR IN mm.</text>
</g>
</svg>
